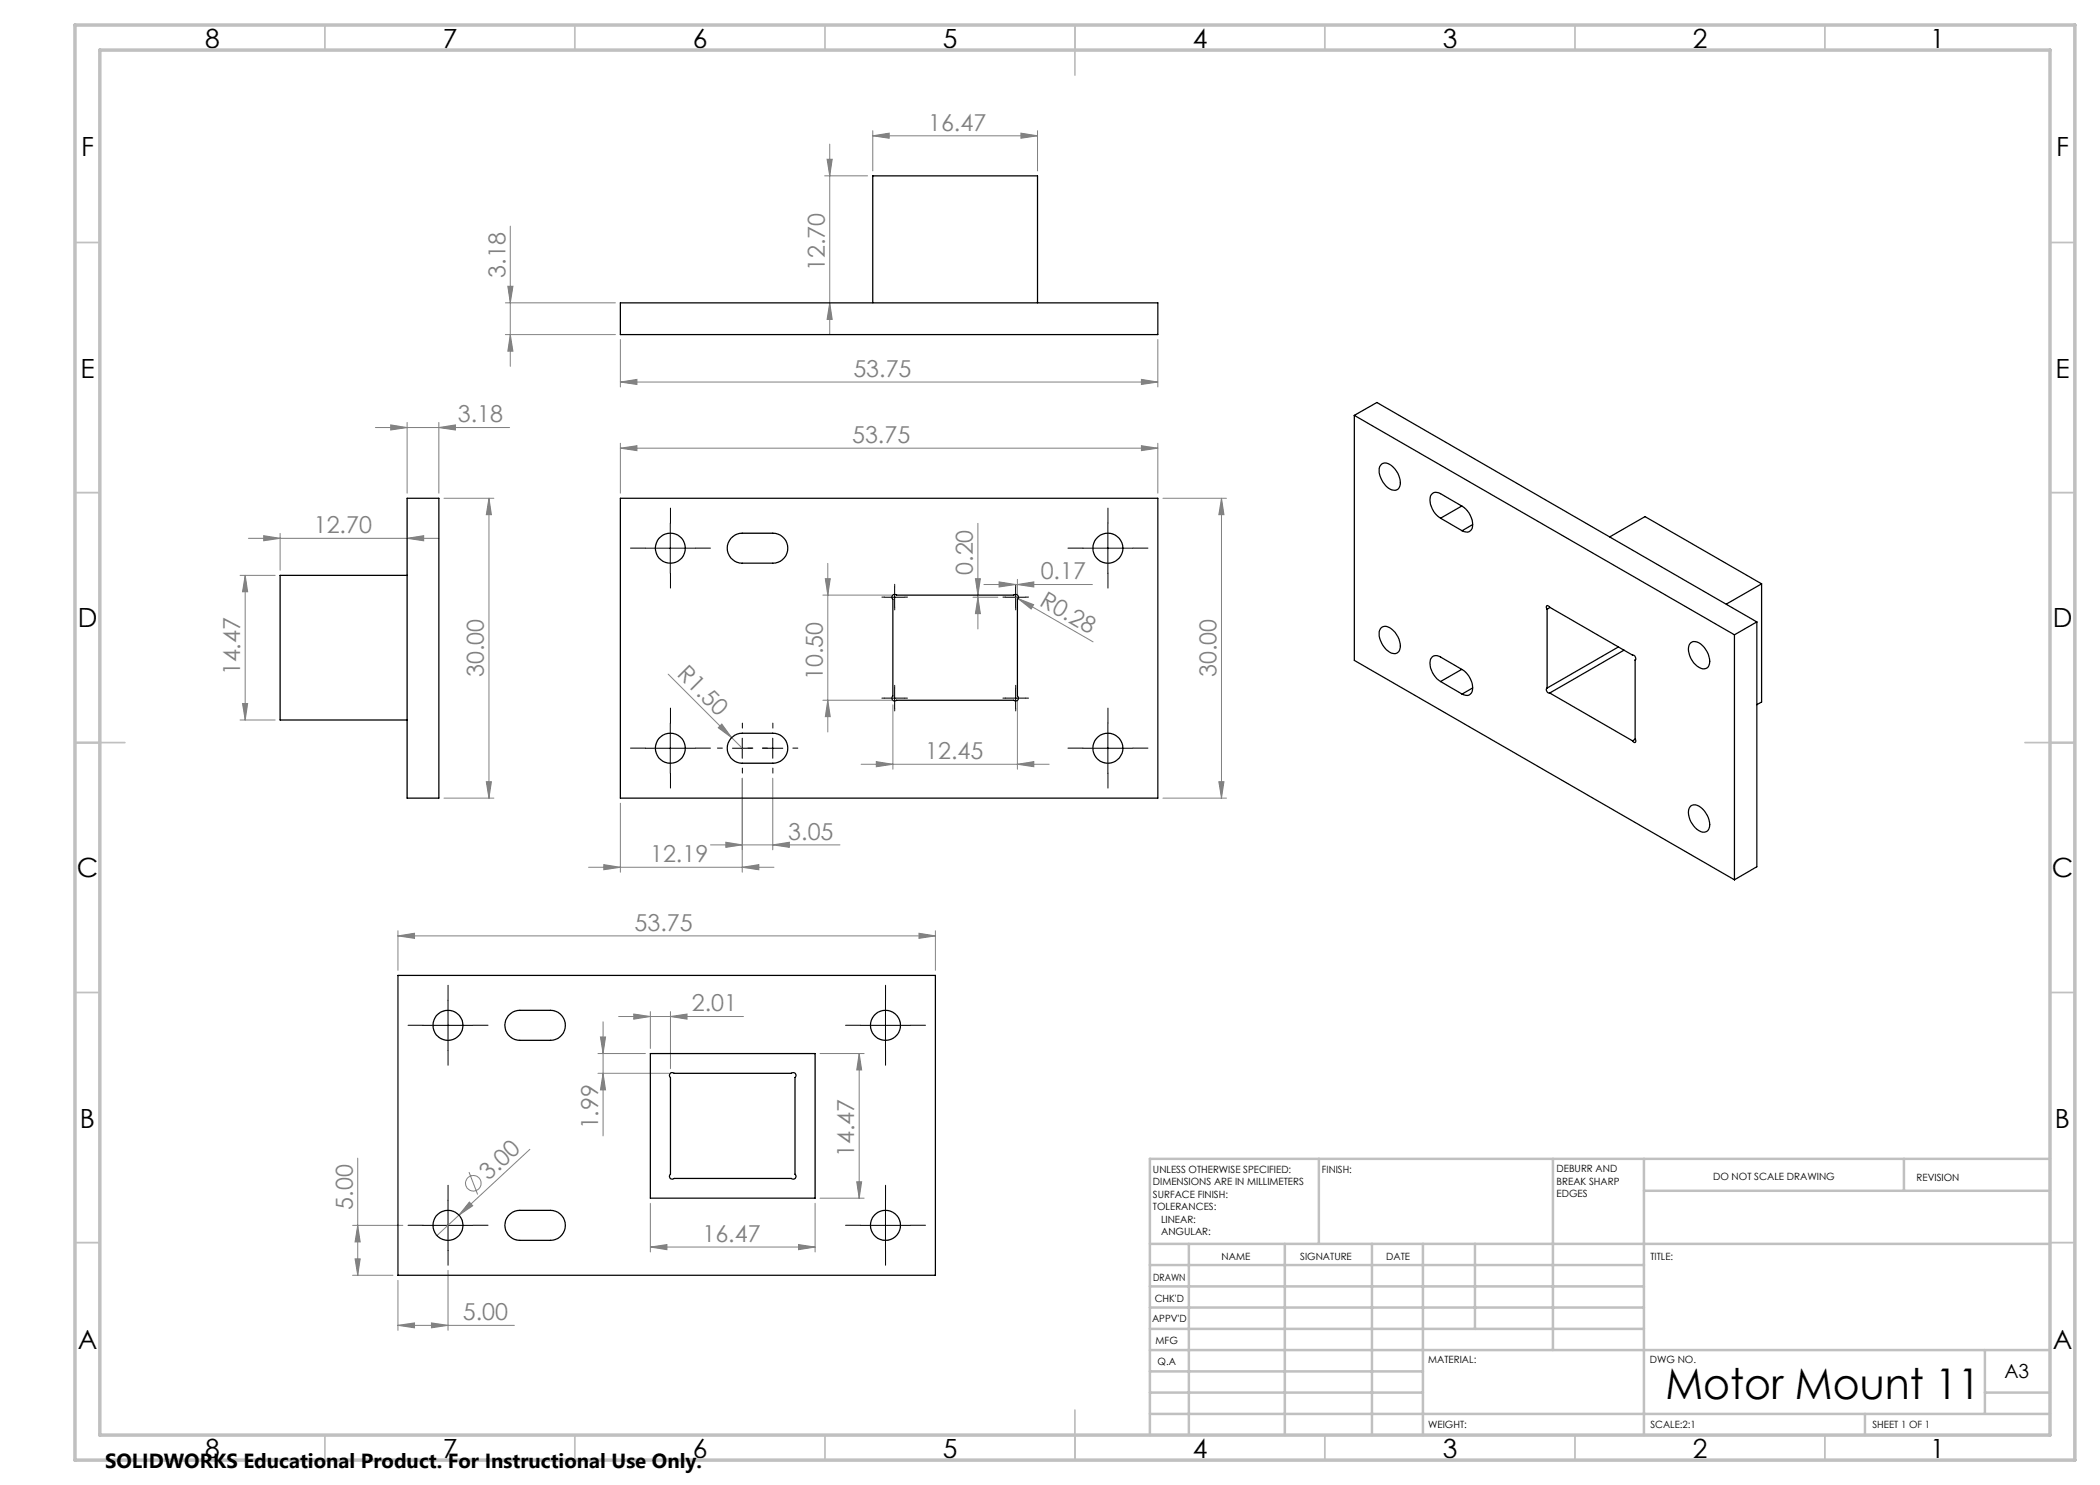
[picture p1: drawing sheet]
<svg xmlns="http://www.w3.org/2000/svg" width="420mm" height="297mm" viewBox="0 0 420 297" stroke-linecap="round" stroke-linejoin="round" font-family="sans-serif">
<g fill="none" stroke="#808080" stroke-width=".2">
<path d="M164.9 35.2h8.6M165.4 31.9h1l-.5 3.3zM165.9 28.8v38.1M174.6 27.2l3.2-.6v1.1zM174.6 26.1v8.1M174.6 27.2h32.9M204.2 26.6l3.3 .6-3.3 .5zM207.5 26.1v8.1M101.6 57.3h1l-.5 3.3zM102.1 45.2v28.1M101.1 60.6h22M101.1 66.9h22"/>
<path d="M102.1 66.9l.5 3.3h-1zM124.1 76.4l3.3-.5v1zM124.1 67.9v9.5M124.1 76.4h107.5M165.9 60.6l.5 3.3h-1zM228.3 75.9l3.3 .5-3.3 .5zM231.6 67.9v9.5M75.1 85.5h26.8M78.1 85l3.3 .5-3.3 .5zM81.4 84.5v14.1M87.8 85.5l3.3-.5v1zM87.8 84.5v14.1"/>
<path d="M88.8 99.7h10M97.8 99.7l.5 3.2h-1zM97.8 99.7v59.9M124.1 89.6l3.3-.5v1zM124.1 88.6v10M124.1 89.6h107.5M228.3 89.1l3.3 .5-3.3 .5zM231.6 88.6v10M232.6 99.7h12.7M244.3 99.7v59.9M244.3 99.7l.5 3.2h-1zM48 115.1h7"/>
<path d="M49 115.1l.5 3.3h-1zM49 115.1v28.9M49.7 107.7h38.1M52.7 107.1l3.3 .6-3.3 .5zM56 106.7v7.3M81.4 107.7l3.3-.6v1.1zM164.6 119h13.7M165.1 115.7h1l-.5 3.3zM165.6 112.7v33.7M194.6 119.4h5M195.1 115.7h1l-.5 3.3zM195.6 104.7v21.1"/>
<path d="M195.6 119.4l.5 3.3h-1zM196.8 116.9h21.7M199.8 116.4l3.3 .5-3.3 .5zM203.1 119.4l.5 .3M203.5 116.9l3.3-.5v1zM203.5 115.9v3M203.6 119.7l3.1 1.2-.5 .9zM203.6 119.7l15 8.7M133.6 134.8l12.7 12.7M48 144h7M48.5 140.7h1l-.5 3.3zM88.8 159.6h10"/>
<path d="M97.3 156.3h1l-.5 3.3zM144.4 144.8l1.9 2.7-2.6-1.9zM146.3 147.5l2.1 2.1M148.4 155.6v18.8M154.6 155.6v14.4M164.6 140h13.7M165.6 140l.5 3.3h-1zM172.2 152.9h37.6M175.3 152.3l3.3 .6-3.3 .4zM178.6 141v12.8M203.5 152.9l3.3-.6v1zM203.5 140.2v13.6"/>
<path d="M232.6 159.6h12.7M243.8 156.3h1l-.5 3.3zM117.7 173.5h37.1M120.8 172.9l3.3 .6-3.3 .5zM124.1 160.7v13.7M142.1 169h25.9M145.2 168.4l3.2 .6-3.2 .5zM148.4 173.5l3.4-.6v1.1zM154.6 169l3.3-.6v1.1zM79.6 187.2l3.3-.5v1zM79.6 186.2v7.9M79.6 187.2h107.5"/>
<path d="M183.8 186.7l3.3 .5-3.3 .5zM187.1 186.2v7.9M119.6 210.7h9.5M119.6 214.7h14.2M120.1 207.4h1l-.5 3.3zM120.6 214.7l.5 3.3h-1zM120.6 204.4v22.8M123.7 203.3h25M126.8 202.8l3.3 .5-3.3 .5zM130.1 202.3v7.4M134.1 203.3l3.3-.5v1zM134.1 202.3v11.4"/>
<path d="M164 210.7h8.8M171.8 210.7l.5 3.3h-1zM171.8 210.7v28.9M71.5 231.6v23.5M93.8 234.4l1.7 4.5M106 229.9l-14.2 13.1M164 239.6h8.8M171.3 236.4h1l-.5 3.2zM70.5 245.1h10.1M70.5 255.1h8.1M71 251.8h1l-.5 3.3zM71.5 245.1l.5 3.3h-1z"/>
<path d="M79.6 256.1v10M89.6 254.1v12M91.8 243l-4.4 4.1M93.9 240.4l.6 .8-2.7 1.8zM130.1 249.4l3.3-.5v1zM130.1 240.7v9.7M130.1 249.4h32.9M159.7 248.9l3.3 .5-3.3 .5zM163 240.7v9.7M79.6 265.1l3.3-.5v1zM79.6 265.1h23.3M86.3 264.6l3.3 .5-3.3 .5z"/>
<circle cx="94.7" cy="236.6" r="1.56"/>
</g>
<g fill="none" stroke="#000" stroke-width=".2" stroke-dasharray="15.2 1.3 1.3 1.3">
<path d="M129.1 109.6h-3M134.1 104.6v-3M134.1 114.6v3M139.1 109.6h3M176.9 119.4h-.5M178.9 117.4v-.5M180.9 119.4h.6M201.1 119.4h-.5M203.1 117.4v-.5M205.1 119.4h.6M216.6 109.6h-3M221.6 104.6v-3"/>
<path d="M221.6 114.6v3M226.6 109.6h3M176.9 139.6h-.5M178.9 121.4v.6M178.9 137.6v-.5M180.9 139.6h.6M201.1 139.6h-.5M203.1 121.4v.6M203.1 137.6v-.5M205.1 139.6h.6M129.1 149.6h-3M134.1 144.6v-3"/>
<path d="M134.1 154.6v3M139.1 149.6h3M144.5 149.6h-1M148.5 145.6v-1M148.5 153.6v1M150.6 149.6h-1M152.5 149.6h1M154.6 145.6v-1M154.6 153.6v1M158.6 149.6h1M178.9 141.6v.6M203.1 141.6v.6"/>
<path d="M216.6 149.6h-3M221.6 144.6v-3M221.6 154.6v3M226.6 149.6h3M84.6 205.1h-3M89.6 200.1v-3M89.6 210.1v3M94.6 205.1h3M172.1 205.1h-3M177.1 200.1v-3M177.1 210.1v3M182.1 205.1h3"/>
<path d="M84.6 245.1h-3M89.6 240.1v-3M89.6 250.1v3M94.6 245.1h3M172.1 245.1h-3M177.1 240.1v-3M177.1 250.1v3M182.1 245.1h3"/>
</g>
<g fill="none" stroke="#000" stroke-width=".2">
<path d="M129.1 109.6h10M134.1 104.6v10M176.9 119.4h4M178.9 117.4v4M201.1 119.4h4M203.1 117.4v4M216.6 109.6h10M221.6 104.6v10M176.9 139.6h4M178.9 137.7v3.9M201.1 139.6h4M203.1 137.7v3.9"/>
<path d="M129.1 149.6h10M134.1 144.6v10.1M146.5 149.6h4M148.4 147.6v4.1M152.5 149.6h4.1M154.6 147.6v4.1M216.6 149.6h10M221.6 144.6v10.1M84.6 205.1h10M89.6 200.1v10M172.1 205.1h10M177.1 200.1v10"/>
<path d="M84.6 245.1h10M89.6 240.1v10M172.1 245.1h10M177.1 240.1v10"/>
</g>
<g fill="none" stroke="#c0c0c0" stroke-width=".35">
<path d="M65 5v5M115 5v5M165 5v5M215 5v10M265 5v5M315 5v5M365 5v5M15 48.5h5M410 48.5h5M15 98.5h5M410 98.5h5M15 148.5h10"/>
<path d="M405 148.5h10M15 198.5h5M410 198.5h5M15 248.5h5M410 248.5h5M65 287v5M115 287v5M165 287v5M215 282v10M265 287v5M315 287v5M365 287v5"/>
</g>
<g fill="none" stroke="#c0c0c0" stroke-width=".5">
<path d="M263.8 231.8v17M310.6 231.8v38.2M328.8 231.8v55.2M328.8 238.2h81.2M380.8 231.8v6.4M410 231.8h-180v55.2M230 248.8h180M230 257.3h98.8M230 253h98.8M237.8 248.8v38.2M257 248.8v38.2M274.4 248.8v38.2"/>
<path d="M284.6 248.8v38.2M295 248.8v17M230 265.8h98.8M230 261.5h98.8M230 278.5h54.6M230 274.3h54.6M230 270h180M397 278.5h13M397 270v12.8M230 282.8h180M373 282.8v4.2"/>
</g>
<path d="M15 5h400v287h-400zM20 10h390v277h-390z" fill="none" stroke="#c0c0c0" stroke-width=".7"/>
<g fill="#808080">
<path d="M144.4 144.8l1.9 2.7-2.6-1.9z"/>
<path d="M93.9 240.4l.6 .8-2.7 1.8z"/>
<path d="M203.6 119.7l3.1 1.2-.5 .9z"/>
<path d="M148.4 173.5l3.4-.6v1.1zM120.8 172.9l3.3 .6-3.3 .5zM228.3 75.9l3.3 .5-3.3 .5zM124.1 76.4l3.3-.5v1zM87.8 85.5l3.3-.5v1zM78.1 85l3.3 .5-3.3 .5zM86.3 264.6l3.3 .5-3.3 .5zM79.6 265.1l3.3-.5v1z"/>
<path d="M145.2 168.4l3.2 .6-3.2 .5zM154.6 169l3.3-.6v1.1zM174.6 27.2l3.2-.6v1.1zM204.2 26.6l3.3 .6-3.3 .5zM52.7 107.1l3.3 .6-3.3 .5zM81.4 107.7l3.3-.6v1.1zM126.8 202.8l3.3 .5-3.3 .5zM134.1 203.3l3.3-.5v1zM130.1 249.4l3.3-.5v1zM159.7 248.9l3.3 .5-3.3 .5zM79.6 187.2l3.3-.5v1zM183.8 186.7l3.3 .5-3.3 .5z"/>
<path d="M124.1 89.6l3.3-.5v1zM228.3 89.1l3.3 .5-3.3 .5z"/>
<path d="M175.3 152.3l3.3 .6-3.3 .4zM203.5 152.9l3.3-.6v1z"/>
<path d="M199.8 116.4l3.3 .5-3.3 .5zM203.5 116.9l3.3-.5v1z"/>
<path d="M195.6 119.4l.5 3.3h-1zM195.1 115.7h1l-.5 3.3z"/>
<path d="M48.5 140.7h1l-.5 3.3zM49 115.1l.5 3.3h-1z"/>
<path d="M243.8 156.3h1l-.5 3.3zM244.3 99.7l.5 3.2h-1z"/>
<path d="M165.1 115.7h1l-.5 3.3zM165.6 140l.5 3.3h-1zM101.6 57.3h1l-.5 3.3zM102.1 66.9l.5 3.3h-1zM165.4 31.9h1l-.5 3.3zM165.9 60.6l.5 3.3h-1zM97.8 99.7l.5 3.2h-1zM97.3 156.3h1l-.5 3.3zM71.5 245.1l.5 3.3h-1zM71 251.8h1l-.5 3.3zM120.1 207.4h1l-.5 3.3zM120.6 214.7l.5 3.3h-1zM171.8 210.7l.5 3.3h-1zM171.3 236.4h1l-.5 3.2z"/>
</g>
<g fill="none" stroke="#000" stroke-width=".25">
<path d="M124.1 60.6h107.5v6.3h-107.5zM174.6 60.6v-25.4h32.9v25.4M81.4 99.7h6.4v59.9h-6.4zM124.1 99.7h107.5v59.9h-107.5zM270.9 83.1l76 43.9M270.9 83.1v49l76 43.9M270.9 83.1l4.5-2.6 76 43.9M276.3 92.8a2.11 2.11 0 0 1 2.7 1 3.2 3.2 0 0 1 .6 4.1 2.09 2.09 0 0 1-2.7-1.1 3.9 3.9 0 0 1-1-3.5zM81.4 115.1h-25.4v28.9h25.4M146.2 107.7a3 3 0 0 1 2.2-1.1h6.2a3 3 0 0 1 3 3 3 3 0 0 1-3 3h-6.2a3 3 0 0 1-2.7-1.7 3 3 0 0 1 .5-3.2zM178.5 119.1a.6 .6 0 0 1 .8-.1h23.4a.56 .56 0 0 1 .9 .1 .56 .56 0 0 1-.1 .8v19.3a.56 .56 0 0 1 .1 .8 .56 .56 0 0 1-.9 0h-23.4a.56 .56 0 0 1-.8 0 .56 .56 0 0 1 .1-.8v-19.3a.56 .56 0 0 1-.1-.8zM288.1 103.6a4.4 4.4 0 0 1-2-4.4 1.25 1.25 0 0 1 2-.5l4.3 2.5a4.4 4.4 0 0 1 2 4.5 1.25 1.25 0 0 1-2 .4"/>
<path d="M288.1 103.6l4.3 2.5M292.3 101.2l-4.2 2.4M294.5 104.9l-2.1 1.2M321.9 107.4l7.1-4.1 23.3 13.5M352.3 116.8l-7 4M352.3 116.8v23.6l-.9 .5M276.1 125.7a1.65 1.65 0 0 1 2.6 .4 3.8 3.8 0 0 1 1.1 4.2 1.7 1.7 0 0 1-2.6-.4 4.4 4.4 0 0 1-1.3-3.9zM288.1 136.3a4.4 4.4 0 0 1-2-4.4 1.25 1.25 0 0 1 2-.5l4.3 2.5a4 4 0 0 1 1.9 4.7 1.29 1.29 0 0 1-1.9 .2M288.1 136.3l4.3 2.5M292.3 133.9l-4.2 2.4M294.5 137.6l-2.1 1.2M309.4 121.8l-.2-.3 .3-.4 17 9.9a.64 .64 0 0 1 .5 1"/>
<path d="M309.4 137.6a.61 .61 0 0 0 0 .7 .61 .61 0 0 0 .6 .3M309.4 121.8v15.8M310 138.6l16.5 9.6M310 121.5l-.6 .3M323.7 129.4l-14.3 8.2M324.8 130l-14.8 8.6M327 132v15.8l.2 .4-.2 .3-.5-.3M327.1 132h-.1M338 128.8a1.7 1.7 0 0 1 2.5 .3 3.9 3.9 0 0 1 1.2 4.2 1.48 1.48 0 0 1-2.3-.1 4 4 0 0 1-1.4-4.4zM346.9 127v49M351.4 124.4v49l-4.5 2.6M351.4 124.4l-4.5 2.6"/>
<path d="M146.2 147.7a3 3 0 0 1 2.2-1.1h6.2a3 3 0 0 1 3 3 3 3 0 0 1-3 3h-6.2a3 3 0 0 1-2.6-1.7 3 3 0 0 1 .4-3.2zM327.1 147.8l-.6 .4M338.2 161.2a2.14 2.14 0 0 1 2.7 1 3.2 3.2 0 0 1 .6 4 2.14 2.14 0 0 1-2.8-1 3.2 3.2 0 0 1-.5-4zM79.6 195.1h107.5v60h-107.5zM101.7 203.1a3 3 0 0 1 2.3-1h6.1a3 3 0 0 1 3 3 3 3 0 0 1-3 3h-6.1a3 3 0 0 1-2.7-1.8 3 3 0 0 1 .4-3.2zM130.1 210.7h32.9v28.9h-32.9zM134 214.7a.6 .6 0 0 1 .8 0h23.5a.56 .56 0 0 1 .8 0 .56 .56 0 0 1-.1 .8v19.3a.56 .56 0 0 1 .1 .9 .56 .56 0 0 1-.8 0h-23.5a.56 .56 0 0 1-.8 0 .56 .56 0 0 1 .1-.9v-19.3a.56 .56 0 0 1-.1-.8zM101.7 243.1a3 3 0 0 1 2.3-1h6.1a3 3 0 0 1 3 3 3 3 0 0 1-3 3h-6.1a3 3 0 0 1-2.7-1.8 3 3 0 0 1 .4-3.2z"/>
<circle cx="134.1" cy="109.6" r="3"/>
<circle cx="221.6" cy="109.6" r="3"/>
<circle cx="134.1" cy="149.6" r="3"/>
<circle cx="221.6" cy="149.6" r="3"/>
<circle cx="89.6" cy="205.1" r="3"/>
<circle cx="177.1" cy="205.1" r="3"/>
<circle cx="89.6" cy="245.1" r="3"/>
<circle cx="177.1" cy="245.1" r="3"/>
</g>
<text font-size="8.5" x="333.1" y="279.7">Motor Mount 11</text>
<g font-size="5.3">
<text x="41" y="9.5">8</text>
<text x="88.5" y="9.5">7</text>
<text x="138.5" y="9.5">6</text>
<text x="188.5" y="9.5">5</text>
<text x="238.5" y="9.5">4</text>
<text x="288.5" y="9.5">3</text>
<text x="338.5" y="9.5">2</text>
<text x="386" y="9.5">1</text>
<text x="16.2" y="31.2">F</text>
<text x="411.2" y="31.2">F</text>
<text x="16.1" y="75.5">E</text>
<text x="411.1" y="75.5">E</text>
<text x="15.5" y="125.5">D</text>
<text x="410.5" y="125.5">D</text>
<text x="15.4" y="175.5">C</text>
<text x="410.4" y="175.5">C</text>
<text x="16" y="225.5">B</text>
<text x="411" y="225.5">B</text>
<text x="15.5" y="269.7">A</text>
<text x="410.5" y="269.7">A</text>
<text x="41" y="291.5">8</text>
<text x="88.5" y="291.5">7</text>
<text x="138.5" y="291.5">6</text>
<text x="188.5" y="291.5">5</text>
<text x="238.5" y="291.5">4</text>
<text x="288.5" y="291.5">3</text>
<text x="338.5" y="291.5">2</text>
<text x="386" y="291.5">1</text>
</g>
<g font-size="4.7" fill="#808080">
<text x="185.6" y="26.1">16.47</text>
<text x="101.1" y="55.5" transform="rotate(-90 101.1 55.5)">3.18</text>
<text x="164.9" y="54.3" transform="rotate(-90 164.9 54.3)">12.70</text>
<text x="170.7" y="75.4">53.75</text>
<text x="91.6" y="84.5">3.18</text>
<text x="170.4" y="88.6">53.75</text>
<text x="62.8" y="106.6">12.70</text>
<text x="194.6" y="115" transform="rotate(-90 194.6 115)">0.20</text>
<text x="208.1" y="115.9">0.17</text>
<text x="207.7" y="121" transform="rotate(30 207.7 121)">R0.28</text>
<text x="48" y="135.1" transform="rotate(-90 48 135.1)">14.47</text>
<text x="96.8" y="135.4" transform="rotate(-90 96.8 135.4)">30.00</text>
<text x="135.3" y="135" transform="rotate(45 135.3 135)">R1.50</text>
<text x="164.6" y="136" transform="rotate(-90 164.6 136)">10.50</text>
<text x="243.3" y="135.4" transform="rotate(-90 243.3 135.4)">30.00</text>
<text x="185.1" y="151.8">12.45</text>
<text x="157.7" y="167.9">3.05</text>
<text x="130" y="172.4">12.19</text>
<text x="126.9" y="186.1">53.75</text>
<text x="138.4" y="202.3">2.01</text>
<text x="119.6" y="225.9" transform="rotate(-90 119.6 225.9)">1.99</text>
<text x="170.8" y="231.4" transform="rotate(-90 170.8 231.4)">14.47</text>
<text x="97.7" y="236.1" transform="rotate(-43 97.7 236.1)">3.00</text>
<text x="70.5" y="242" transform="rotate(-90 70.5 242)">5.00</text>
<text x="140.5" y="248.4">16.47</text>
<text x="92.6" y="264">5.00</text>
</g>
<text font-size="4.1" x="21" y="293.7">SOLIDWORKS Educational Product. For Instructional Use Only.</text>
<text font-size="3.9" x="400.9" y="275.5">A3</text>
<g font-size="2">
<text x="230.6" y="234.6">UNLESS OTHERWISE SPECIFIED:</text>
<text x="230.6" y="237.1">DIMENSIONS ARE IN MILLIMETERS</text>
<text x="230.6" y="239.6">SURFACE FINISH:</text>
<text x="264.4" y="234.6">FINISH:</text>
<text x="311.3" y="234.5">DEBURR AND</text>
<text x="311.3" y="237">BREAK SHARP</text>
<text x="311.3" y="239.5">EDGES</text>
<text x="342.6" y="236">DO NOT SCALE DRAWING</text>
<text x="383.3" y="236.2">REVISION</text>
<text x="230.6" y="242.1">TOLERANCES:</text>
<text x="232.2" y="244.6">LINEAR:</text>
<text x="232.2" y="247.1">ANGULAR:</text>
<text x="244.3" y="252">NAME</text>
<text x="260" y="251.9">SIGNATURE</text>
<text x="277.2" y="251.9">DATE</text>
<text x="330.1" y="251.9">TITLE:</text>
<text x="230.6" y="256.1">DRAWN</text>
<text x="230.9" y="260.3">CHK'D</text>
<text x="230.4" y="264.4">APPV'D</text>
<text x="231.1" y="268.8">MFG</text>
<text x="231.5" y="273">Q.A</text>
<text x="285.6" y="272.5">MATERIAL:</text>
<text x="330" y="272.5">DWG NO.</text>
<text x="285.6" y="285.5">WEIGHT:</text>
<text x="330.1" y="285.6">SCALE:2:1</text>
<text x="374.5" y="285.6">SHEET 1 OF 1</text>
</g>
</svg>
